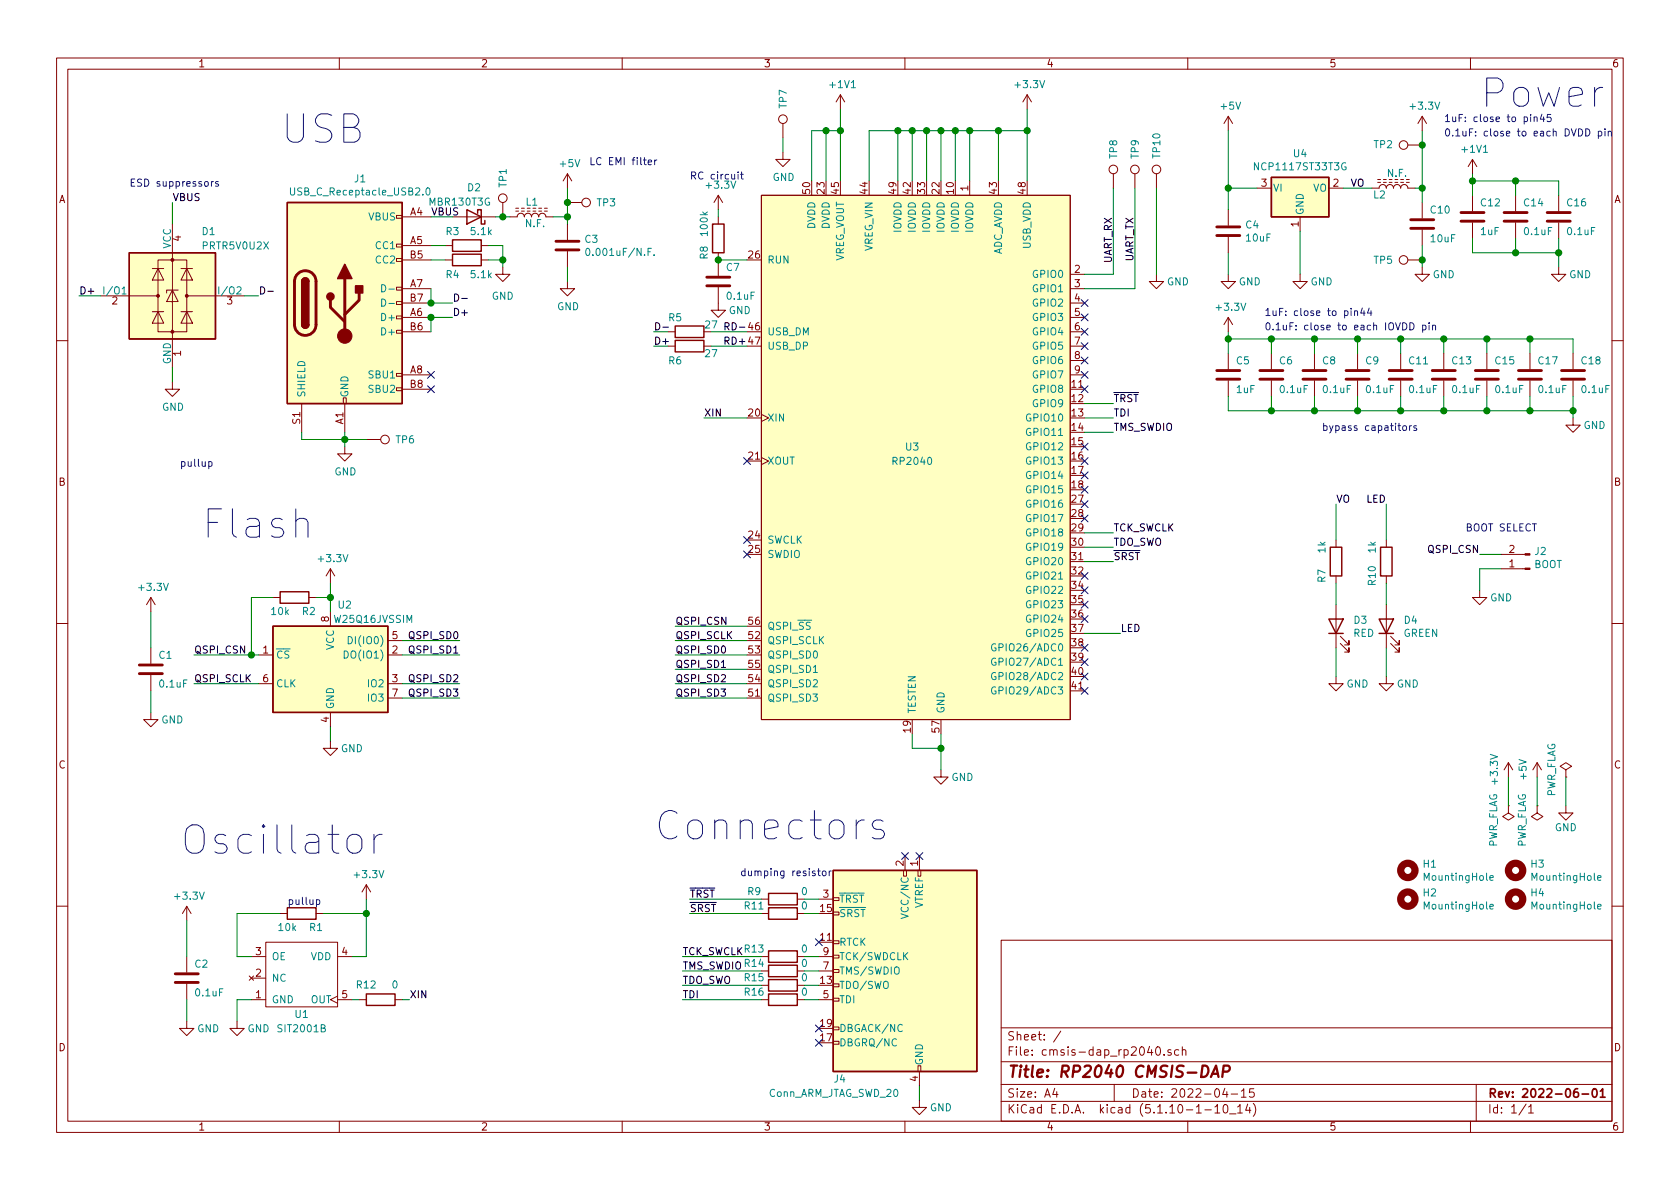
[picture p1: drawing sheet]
<svg xmlns="http://www.w3.org/2000/svg" width="297mm" height="210mm" viewBox="0 0 297 210" stroke-linecap="round" stroke-linejoin="round" font-family="sans-serif">
<g fill="none" stroke="#840000" stroke-width=".18">
<path d="M10 10.3h277v189.9h-277zM12 12.2h273v186.1h-273zM60 10.3v1.9M110 10.3v1.9M148.6 16.8l-.8 1.2M148.6 16.8v2.5M148.6 16.8l.8 1.2M160 10.3v1.9M181.6 16.8l-.8 1.2M181.6 16.8v2.5M181.6 16.8l.8 1.2M210 10.3v1.9"/>
<path d="M260 10.3v1.9M30.5 39.6v25.4M70.1 38.1h1v.5h-1zM71.1 38.3h5.1M80 38.3h7.6M88.9 35.8v2.5M90.2 38.3h1.2a.63 .63 0 0 1 .7-.6 .63 .63 0 0 1 .6 .6 .63 .63 0 0 1 .6-.6 .63 .63 0 0 1 .7 .6 .63 .63 0 0 1 .6-.6 .63 .63 0 0 1 .6 .6 .63 .63 0 0 1 .7-.6 .63 .63 0 0 1 .6 .6h1.3M91.2 37.3h.5M91.2 36.8h.5M92.2 37.3h.5M92.2 36.8h.5M93.2 37.3h.5"/>
<path d="M94.2 37.3h.5M95.2 37.3h.6M95.2 36.8h.6M96.3 37.3h.5M96.3 36.8h.5M100.3 30.7l-.7 1.3M100.3 30.7v2.6M100.3 39.6v2.8M100.3 30.7l.8 1.3M100.3 35.8h2.6M127 34.5v2.6M127 38.3v1.3"/>
<path d="M127 34.5l-.8 1.3M127 34.5l.8 1.3M134.6 34.5h54.6v92.7h-54.6zM138.4 26.9v1.3h1.3l-1.3 1.3-1.2-1.3h1.2M138.4 21.8v2.6M171.4 32v2.5M196.8 30.7v2.6M200.7 30.7v2.6M204.5 30.7v2.6M217.2 20.6l-.8 1.2M217.2 20.6v2.5M217.2 37.1v2.8"/>
<path d="M217.2 20.6l.7 1.2M222.2 33.3h2.6M229.9 38.3v2.6M234.9 33.3h2.6M243.6 32.3h.5M243.6 31.7h.5M243.8 33.3a.63 .63 0 0 1 .7-.7 .63 .63 0 0 1 .6 .7 .63 .63 0 0 1 .6-.7 .63 .63 0 0 1 .7 .7 .63 .63 0 0 1 .6-.7 .63 .63 0 0 1 .6 .7 .63 .63 0 0 1 .7-.7 .63 .63 0 0 1 .6 .7h1.3M244.6 32.3h.5M244.6 31.7h.5M245.6 32.3h.5M246.6 32.3h.5M247.6 32.3h.6"/>
<path d="M248.7 32.3h.5M248.7 31.7h.5M248.9 25.6h2.6M251.5 20.6l-.8 1.2M251.5 20.6v2.5M251.5 35.8v2.8M251.5 20.6l.7 1.2M260.3 28.2l-.7 1.3M260.3 28.2v2.5M260.3 34.5v2.8M260.3 39.4v2.8M260.3 28.2l.8 1.3"/>
<path d="M268 34.5v2.8M268 39.4v2.8M275.6 34.5v2.8M275.6 39.4v2.8M17.8 52.3h10.1M26.9 55.1h2.1M26.9 47.5h2.1M27.9 46h5.1v12.7h-5.1zM27.9 55.1l1.1 2h-2.1zM27.9 47.5l1.1 2h-2.1zM30.5 51.3l1 2h-2zM31.5 51.3h-2v.5"/>
<path d="M32 55.1h2M32 47.5h2M33 55.1l1 2h-2zM33 47.5l1 2h-2zM33 52.3h10.2M70.1 58.4h1v.5h-1zM70.1 55.9h1v.5h-1zM70.1 53.3h1v.5h-1zM70.1 50.8h1v.5h-1zM70.1 45.7h1v.5h-1zM70.1 43.2h1v.5h-1zM71.1 43.4h5.1"/>
<path d="M71.1 56.1h5.1M71.1 51h5.1M71.1 46h5.1M71.1 58.7h5.1M71.1 53.6h5.1M78.7 43.4h1.3M78.7 46h1.3M85.1 43.4h1.3M85.1 46h1.3M88.9 47.2v1.3h1.3l-1.3 1.3-1.3-1.3h1.3M100.3 49.8v1.2h1.3l-1.3 1.3-1.2-1.3h1.2M100.3 44.4v2.8"/>
<path d="M118.1 58.7h1.3M127 50.8v4.1h1.3l-1.3 1.2-1.3-1.2h1.3M127 44.7v4.1M189.2 56.1h2.6M189.2 51h2.6M189.2 58.7h2.6M189.2 53.6h2.6M189.2 48.5h2.6M204.5 48.5v1.3h1.2l-1.2 1.2-1.3-1.2h1.3M217.2 48.5v1.3h1.2l-1.2 1.2-1.3-1.2h1.3M217.2 41.9v2.8M217.2 56.1v2.6"/>
<path d="M217.2 56.1l-.8 1.3M217.2 56.1l.7 1.3M229.9 48.5v1.3h1.2l-1.2 1.2-1.3-1.2h1.3M248.9 46h2.6M251.5 47.2v1.3h1.2l-1.2 1.3-1.3-1.3h1.3M251.5 40.6v2.8M275.6 47.2v1.3h1.3l-1.3 1.3-1.3-1.3h1.3M10 60.2h2M30.5 67.6v1.2h1.2l-1.2 1.3-1.3-1.3h1.3M53.3 71.4v5M60.7 70.4h.5v1h-.5zM61 79v1.3h1.2l-1.2 1.2-1.3-1.2h1.3"/>
<path d="M61 71.4v5M64.8 77.7h2.5M70.1 68.6h1v.5h-1zM70.1 66h1v.5h-1zM71.1 66.3h5.1M71.1 68.8h5.1M118.1 61.2h1.3M124.5 61.2h1.2M134.6 73.3l1.3 .6-1.3 .6M189.2 66.3h2.6M189.2 61.2h2.6M189.2 63.7h2.6"/>
<path d="M217.2 62.5v2.8M217.2 67.3v2.8M224.8 62.5v2.8M224.8 67.3v2.8M232.4 62.5v2.8M232.4 67.3v2.8M240 62.5v2.8M240 67.3v2.8M247.6 62.5v2.8M247.6 67.3v2.8M255.3 62.5v2.8M255.3 67.3v2.8"/>
<path d="M262.9 62.5v2.8M262.9 67.3v2.8M270.5 62.5v2.8M270.5 67.3v2.8M278.1 73.9v1.3h1.3l-1.3 1.2-1.2-1.2h1.2M278.1 62.5v2.8M278.1 67.3v2.8M285 60.2h2M134.6 80.9l1.3 .6-1.3 .7M236.2 95.5v1.3M245.1 95.5v1.3M265.4 98h4.2"/>
<path d="M10 110.3h2M26.7 105.7l-.8 1.2M26.7 105.7v2.5M26.7 114.5v2.8M26.7 119.4v2.8M26.7 105.7l.7 1.2M45.7 115.8h2.6M48.3 105.7h1.2M54.6 105.7h1.3M58.4 100.6l-.7 1.2M58.4 100.6v2.5M58.4 108.2v2.5"/>
<path d="M58.4 100.6l.8 1.2M68.6 115.8h2.5M68.6 113.3h2.5M236.2 119.6v1.3h1.3l-1.3 1.3-1.3-1.3h1.3M236.2 101.8v1.3M236.2 106.9v7.6M237 113.8l1.5 1.5v-.8v.8h-.8M237 112.5l1.5 1.5v-.7v.7h-.8M245.1 119.6v1.3h1.3l-1.3 1.3-1.3-1.3h1.3M245.1 101.8v1.3M245.1 106.9v7.6M245.9 113.8l1.5 1.5v-.8v.8h-.8"/>
<path d="M245.9 112.5l1.5 1.5v-.7v.7h-.8M261.6 104.4v1.3h1.3l-1.3 1.2-1.3-1.2h1.3M265.4 100.6h4.2M285 110.3h2M26.7 126v1.2h1.2l-1.2 1.3-1.3-1.3h1.3M45.7 120.9h2.6M58.4 131.1v1.2h1.3l-1.3 1.3-1.3-1.3h1.3M58.4 126v2.5M68.6 120.9h2.5M68.6 123.4h2.5M166.4 136.1v1.3h1.2l-1.2 1.3-1.3-1.3h1.3M266.7 134.9l-.8 1.2"/>
<path d="M266.7 134.9v2.5M266.7 134.9l.8 1.2M271.8 134.9l-.8 1.2M271.8 134.9v2.5M271.8 134.9l.7 1.2M276.9 136.1l1-.6-1-.6-1.1 .6 1.1 .6v1.3M276.9 137.4h.1M64.8 156.5l-.8 1.2M64.8 156.5v2.5M64.8 156.5l.7 1.2M134.6 159h1.3M141 159h1.2"/>
<path d="M144.8 159h2.5M147.3 158.7h1v.6h-1zM159.8 153.9h.5v1h-.5zM160 151.4v2.5M162.3 153.9h.5v1h-.5zM162.6 151.4v2.5M266.7 142.5v1.3l1 .6-1 .6-1-.6 1-.6M266.7 142.5h.1M271.8 142.5v1.3l1 .6-1 .6-1-.6 1-.6M271.8 142.5h.1M276.9 142.5v1.3h1.2l-1.2 1.2-1.3-1.2h1.3M10 160.2h2"/>
<path d="M33 160.3l-.7 1.2M33 160.3v2.5M33 169.2v2.8M33 174v2.8M33 160.3l.8 1.2M44.1 172.6l.7 .7M44.4 176.8h2.6M44.4 173h2.6M44.4 169.2h2.6M44.8 172.6l-.7 .7M47 166.6h12.7v11.4h-12.7zM49.5 161.5h1.3"/>
<path d="M55.9 161.5h1.2M59.7 176.1l-1.3 .7 1.3 .6M59.7 176.8h2.5M59.7 169.2h2.5M63.5 176.8h1.3M69.8 176.8h1.3M134.6 176.8h1.3M134.6 169.2h1.3M134.6 174.2h1.3M134.6 171.7h1.3M134.6 161.5h1.3M141 176.8h1.2"/>
<path d="M141 169.2h1.2M141 174.2h1.2M141 171.7h1.2M141 161.5h1.2M144.8 176.8h2.5M144.8 169.2h2.5M144.8 171.7h2.5M147.3 168.9h1v.5h-1zM147.3 174h1v.5h-1zM147.3 171.4h1v.6h-1zM147.3 166.4h1v.5h-1zM147.3 161.3h1v.5h-1z"/>
<path d="M147.3 176.5h1v.5h-1zM177 166.3h108v32h-108zM285 160.2h2M33 180.6v1.3h1.3l-1.3 1.2-1.3-1.2h1.3M41.9 180.6v1.3h1.3l-1.3 1.2-1.3-1.2h1.3M60 198.3v1.9M110 198.3v1.9M147.3 184.1h1v.6h-1zM147.3 181.6h1v.5h-1zM160 198.3v1.9M162.3 188.5h.5v1h-.5zM162.6 194.6v1.2h1.2l-1.2 1.3-1.3-1.3h1.3"/>
<path d="M162.6 189.5v2.5M177 194.8h108M177 191.8h108M177 187.8h108M177 181.8h108M186.5 192.5l-.4 1h1M186.8 193v1M187.6 182.3l-1.3 2M197 191.8v3M204.5 185.2l.3-.1a.94 .94 0 0 1 0 1.5 .8 .8 0 0 1-.6-.6 .8 .8 0 0 1 .3-.8zM205.8 186.5v.1M207 185.7l-.3-.1-.2 .2 .1 .2 .4 .2v.3h-.5"/>
<path d="M208.4 185.7l-.4-.1-.3 .3v.6l.3 .1 .4-.1M209 185.7l.2-.1 .4 .1 .1 .9M209 185.1v1.5M210 198.3v1.9M213 196.3h1.2M214.8 195.8l.4-.5v1.5M214.8 196.8h.9M216.4 195.5l.3-.2a.94 .94 0 0 1 0 1.5l-.4-.3v-.6zM216.6 192.5l-.4 1h.9M216.9 193v1M217.4 197h1.1M217.7 193.5h1.1"/>
<path d="M218.8 195.8l.5-.5v1.5M218.8 196.8h.9M219.5 193l.4-.5v1.5M219.5 194h.8M220.6 195.2l-.4 1.1h1M221 195.8v1M221.6 195.1a1.71 1.71 0 0 1 0 2.3M221.7 192.5h-.7l-.1 .7 .2-.1 .5 .1 .2 .2-.1 .5-.2 .1-.6-.1M260 198.3v1.9M261 191.8v6.5M269.8 195.2l-1.2 2M270.3 195.8l.4-.5v1.5"/>
<path d="M270.3 196.8h.8"/>
<circle cx="88.9" cy="35" r=".76"/>
<circle cx="103.6" cy="35.8" r=".76"/>
<circle cx="138.4" cy="21.1" r=".76"/>
<circle cx="196.8" cy="30" r=".76"/>
<circle cx="200.7" cy="30" r=".76"/>
<circle cx="204.5" cy="30" r=".76"/>
<circle cx="248.2" cy="25.6" r=".76"/>
<circle cx="248.2" cy="46" r=".76"/>
<circle cx="68.1" cy="77.7" r=".76"/>
</g>
<path d="M279.7 193.5h1.2M281.7 192.6l.2-.1a.81 .81 0 0 1 .6 .6 .81 .81 0 0 1-.3 .8l-.2 .1a.8 .8 0 0 1-.6-.6 .8 .8 0 0 1 .3-.8zM283 193l.4-.5v1.5M283 194h.8" fill="none" stroke="#840000" stroke-width=".3"/>
<path d="M212.6 188.4a.97 .97 0 0 1 1.1 .6 .97 .97 0 0 1-.3 1.2l-.5 .2h-.5zM214.1 190.4l.9-2 .4 2M214.4 189.9h.9M216.2 189.5h.8a.56 .56 0 0 0 .4-.5 .56 .56 0 0 0-.3-.6h-.7l-.3 2" fill="none" stroke="#840000" stroke-width=".41"/>
<g fill="#ffffc2" stroke="#ffffc2" stroke-width=".18">
<path d="M50.8 35.8h20.3v35.6h-20.3z"/>
<path d="M22.9 44.7h15.2v15.2h-15.2z"/>
<path d="M48.3 110.7h20.3v15.3h-20.3z"/>
<path d="M224.8 31.4h10.1v6.9h-10.1z"/>
<path d="M147.3 153.9h25.4v35.6h-25.4z"/>
<path d="M134.6 34.5h54.6v92.7h-54.6z"/>
</g>
<g fill="none" stroke="#840000" stroke-width=".25">
<path d="M50.8 35.8h20.3v35.6h-20.3zM82.5 37.1l2.6 1.2-2.6 1.3zM84.5 37.7v-.6h.6v2.5h.6v-.6M126 39.6h2v5.1h-2zM224.8 31.4h10.1v6.9h-10.1zM22.9 44.7h15.2v15.2h-15.2zM53.3 57.4a.63 .63 0 0 0 .7 .6 .63 .63 0 0 0 .6-.6M53.3 49.8a.63 .63 0 0 1 .7-.7 .63 .63 0 0 1 .6 .7M80 42.4h5.1v2h-5.1zM80 45h5.1v2h-5.1zM119.4 57.7h5.1v2h-5.1zM119.4 60.2h5.1v2h-5.1z"/>
<path d="M235.2 96.8h2v5h-2zM244.1 96.8h2v5h-2zM48.3 110.7h20.3v15.3h-20.3zM49.5 104.6h5.1v2.1h-5.1zM234.9 109.5h2.6l-1.3 2.5zM234.9 112h2.6M243.8 109.5h2.6l-1.3 2.5zM243.8 112h2.6M135.9 158h5.1v2h-5.1zM147.3 153.9h25.4v35.6h-25.4zM50.8 160.5h5.1v2.1h-5.1zM64.8 175.8h5v2h-5z"/>
<path d="M135.9 175.8h5.1v2h-5.1zM135.9 173.2h5.1v2.1h-5.1zM135.9 170.7h5.1v2h-5.1zM135.9 168.1h5.1v2.1h-5.1zM135.9 160.5h5.1v2.1h-5.1z"/>
</g>
<g fill="none" stroke="#840000" stroke-width=".51">
<path d="M249.4 38.9h4.1M258.3 39.1h4.1M258.3 37.6h4.1M265.9 39.1h4.1M265.9 37.6h4.1M273.6 39.1h4M273.6 37.6h4M52.5 48.6a1.9 1.9 0 0 1 2.1-.6 1.9 1.9 0 0 1 1.3 1.8v7.6a1.9 1.9 0 0 1-1.9 1.9 1.9 1.9 0 0 1-1.9-1.9v-7.8l.1-.5zM58.4 53.1v1.3l2.6 2.5M61 49.3v10.1M63.5 51.8v1.3l-2.5 2.5M98.3 44.2h4.1"/>
<path d="M98.3 42.7h4.1M125 50.5h4M125 49h4M215.1 41.7h4.1M215.1 40.1h4.1M249.4 40.4h4.1M215.1 67.1h4.1M215.1 65.5h4.1M222.8 67.1h4M222.8 65.5h4M230.4 67.1h4M230.4 65.5h4"/>
<path d="M238 67.1h4.1M238 65.5h4.1M245.6 67.1h4.1M245.6 65.5h4.1M253.2 67.1h4.1M253.2 65.5h4.1M260.9 67.1h4M260.9 65.5h4M268.5 67.1h4M268.5 65.5h4M276.1 67.1h4.1M276.1 65.5h4.1"/>
<path d="M24.6 119.1h4.1M24.6 117.6h4.1M31 173.7h4.1M31 172.2h4.1"/>
</g>
<g fill="#840000" stroke="#840000" stroke-width=".25">
<path d="M53.3 57.4h1.3a.63 .63 0 0 1-.6 .6 .63 .63 0 0 1-.7-.6z"/>
<path d="M53.5 49.3a.63 .63 0 0 1 .7-.1 .63 .63 0 0 1 .4 .6h-1.3z"/>
<path d="M53.3 49.8h1.3v7.6h-1.3z"/>
<path d="M62.9 50.5h1.2v1.3h-1.2z"/>
<path d="M61 46.7l1.2 2.6h-2.5z"/>
<circle cx="58.4" cy="52.4" r=".63"/>
</g>
<g fill="#840000" stroke="#840000" stroke-width=".18">
<path d="M269.6 97.9h.9v.3h-.9z"/>
<path d="M269.6 100.5h.9v.2h-.9z"/>
<circle cx="61" cy="59.4" r="1.27"/>
<circle cx="27.9" cy="52.3" r=".25"/>
<circle cx="30.5" cy="58.7" r=".25"/>
<circle cx="30.5" cy="46" r=".25"/>
<circle cx="33" cy="52.3" r=".25"/>
</g>
<g fill="none" stroke="#008484" stroke-width=".18">
<path d="M51.4 33.2v1.1l.2 .2 .4-.1 .1-.1v-1.1M75.4 33.3l.2-.1a.69 .69 0 0 1 .4 .7 .69 .69 0 0 1-.4 .6l-.2-.2-.1-.3zM21.6 52h.7M67.5 50.3a.64 .64 0 0 1 .7 .7 .64 .64 0 0 1-.7 .6zM67.5 52.9a.64 .64 0 0 1 .7 .6 .64 .64 0 0 1-.7 .6zM68.8 51.1h.9M68.8 53.7h.9M103.7 44l.2-.1a.67 .67 0 0 1 .4 .6 .67 .67 0 0 1-.4 .7l-.3-.5zM115.6 45.1v.1M60.9 115.1a.64 .64 0 0 1 .7 .6 .64 .64 0 0 1-.7 .7zM61.6 112.6a.64 .64 0 0 1 .7 .6 .64 .64 0 0 1-.7 .6zM176 113.9a.59 .59 0 0 0-.7 .6 .59 .59 0 0 0 .7 .6l.1-.5h-.3"/>
<path d="M176 116.5a.59 .59 0 0 0-.7 .5 .59 .59 0 0 0 .7 .6l.1-.5h-.3M176 119a.59 .59 0 0 0-.7 .6 .59 .59 0 0 0 .7 .5l.1-.4h-.3M176 121.5a.59 .59 0 0 0-.7 .6 .59 .59 0 0 0 .7 .6l.1-.5h-.3M263.4 155.2l.6-.1v-.2l-.4-.1-.2 .2 .1 .6h.5M282.5 155.2l.6-.1-.1-.2-.3-.1-.2 .2v.6h.5M159.3 161.6l1.3 .4-1.3 .4M263.4 160.3l.6-.1v-.2l-.4-.1-.2 .2 .1 .6h.5M282.5 160.3l.6-.1-.1-.2-.3-.1-.2 .2v.6h.5M158.5 183.8a.6 .6 0 0 0-.8 .4 .6 .6 0 0 0 .6 .8l.2-.2M159.5 181.3a.51 .51 0 0 0-.6 0 .51 .51 0 0 0-.2 .6 .46 .46 0 0 0 .3 .5 .46 .46 0 0 0 .5-.1"/>
</g>
<g fill="none" stroke="#840000" stroke-width="1.3">
<circle cx="248.9" cy="153.9" r="1.27"/>
<circle cx="248.9" cy="159" r="1.27"/>
<circle cx="268" cy="159" r="1.27"/>
<circle cx="268" cy="153.9" r="1.27"/>
</g>
<g fill="none" stroke="#008400" stroke-width=".18">
<path d="M148.6 19.3v12.7M181.6 19.3v12.7M30.5 35.8v3.8M76.2 38.3h3.8M87.6 38.3h2.6M97.8 38.3h2.5M100.3 33.3v6.3M127 37.1v1.2M138.4 24.4v2.5M146 23.1v8.9M148.6 23.1h-5.1v8.9M158.7 23.1v8.9"/>
<path d="M161.3 23.1v8.9M163.8 23.1v8.9M166.4 23.1v8.9M168.9 23.1v8.9M171.4 23.1v8.9M176.5 23.1v8.9M181.6 23.1h-27.9v8.9M196.8 33.3v15.2h-5M200.7 33.3v17.7h-8.9M204.5 33.3v15.2M217.2 33.3h5M217.2 23.1v14"/>
<path d="M237.5 33.3h5.1M250.2 33.3h1.3M251.5 23.1v12.7M260.3 30.7v3.8M260.3 32h15.3v2.5M268 32v2.5M14 52.3h3.8M43.2 52.3h2.5M76.2 43.4h2.5M76.2 46h2.5M76.2 51v2.6h3.8M80 56.1h-3.8v2.6"/>
<path d="M86.4 43.4h2.5v3.8M86.4 46h2.5M100.3 47.2v2.6M115.6 58.7h2.5M125.7 58.7h6.4M127 46h5.1M217.2 44.7v3.8M217.2 58.7v3.8M217.2 59.9h60.9v2.6M224.8 59.9v2.6M229.9 40.9v7.6M232.4 59.9v2.6"/>
<path d="M240 59.9v2.6M247.6 59.9v2.6M251.5 43.4v3.8M255.3 59.9v2.6M260.3 42.2v2.5h15.3M262.9 59.9v2.6M268 42.2v2.5M270.5 59.9v2.6M275.6 42.2v5M30.5 65v2.6M53.3 76.4v1.3h11.5M61 76.4v2.6"/>
<path d="M124.5 73.9h7.6M125.7 61.2h6.4M191.8 73.9h5M191.8 76.4h5M191.8 71.4h5M217.2 70.1v2.5h60.9M224.8 70.1v2.5M232.4 70.1v2.5M240 70.1v2.5M247.6 70.1v2.5M255.3 70.1v2.5M262.9 70.1v2.5"/>
<path d="M270.5 70.1v2.5M278.1 70.1v3.8M191.8 99.3h5M191.8 94.2h5M191.8 96.8h5M236.2 89.1v6.4M245.1 89.1v6.4M261.6 98h3.8M26.7 108.2v6.3M34.3 115.8h11.4M48.3 105.7h-3.9v10.1M55.9 105.7h2.5"/>
<path d="M58.4 103.1v5.1M71.1 115.8h10.2M71.1 113.3h10.2M119.4 115.8h12.7M119.4 113.3h12.7M119.4 110.7h12.7M119.4 118.4h12.7M191.8 112h6.3M236.2 103.1v3.8M236.2 114.5v5.1M245.1 103.1v3.8M245.1 114.5v5.1"/>
<path d="M265.4 100.6h-3.8v3.8M26.7 122.2v3.8M34.3 120.9h11.4M58.4 128.5v2.6M71.1 123.4h10.2M71.1 120.9h10.2M119.4 123.4h12.7M119.4 120.9h12.7M161.3 129.8v2.5h5.1M166.4 129.8v6.3M266.7 137.4v5.1M271.8 137.4v5.1"/>
<path d="M276.9 137.4v5.1M64.8 159v10.2h-2.6M121.9 159h12.7M142.2 159h2.6M33 162.8v6.4M33 176.8v3.8M44.4 176.8h-2.5v3.8M49.5 161.5h-7.6v7.7h2.5M57.1 161.5h7.7M62.2 176.8h1.3M71.1 176.8h1.3M120.6 176.8h14"/>
<path d="M120.6 169.2h14M120.6 174.2h14M120.6 171.7h14M121.9 161.5h12.7M142.2 176.8h2.6M142.2 169.2h2.6M142.2 161.5h2.6M142.2 174.2h2.6M142.2 171.7h2.6M162.6 192v2.6"/>
</g>
<path d="M46.1 50.7a.64 .64 0 0 1 .7 .7 .64 .64 0 0 1-.7 .6zM47.3 51.5h1M80.4 52a.64 .64 0 0 1 .7 .6 .64 .64 0 0 1-.7 .7zM81.6 52.8h1M115.9 57.1a.64 .64 0 0 1 .8 .6 .64 .64 0 0 1-.8 .6zM117.2 57.9h1M128.2 57.7l.7-.1v-.4l-.2-.1h-.5v1.2" fill="none" stroke="#000" stroke-width=".18"/>
<g fill="none" stroke="#0000c2" stroke-width=".18">
<path d="M37.4 32.1v.8M37.7 32.1l-.2 .1-.1 .1M38.6 32.2l-.3-.1-.2 .2 .1 .2 .4 .1v.3h-.5M114.6 28.7l.6-.1-.1-.3h-.3l-.2 .2 .1 .6h.4M115.7 28.3v.8M116.1 28.3l-.4 .2M130.5 30.4v.1M130.5 30.8v.9M130.9 30.8h.5M131.1 30.4v1.1l.3 .2M280.4 22.8a.64 .64 0 0 1 .7 .6 .64 .64 0 0 1-.7 .6zM282.6 23.3l.4-.1 .2 .2-.1 .6h-.5"/>
<path d="M282.6 23.2v1.3M283.8 22.8v.1M283.8 23.2v.8M284.4 23.3l.2-.1 .2 .1 .1 .7M284.4 23.2v.8M239.5 55.1l.2-.1h.3v.8M239.5 55v.8M240.9 54.5l-.3 .9h.8M241.2 55v.8M242.1 54.5l-.3 .9h.8M242.4 55v.8M249.3 57.1a.64 .64 0 0 1 .7 .6 .64 .64 0 0 1-.7 .6z"/>
<path d="M251.5 57.6l.4-.1 .2 .2-.1 .6h-.5M251.5 57.5v1.3M252.7 57.1v.1M252.7 57.5v.8M253.3 57.6l.2-.1 .3 .1v.7M253.3 57.5v.8M248.1 75.3h.3l.3 .2-.1 .6h-.3l-.3-.2zM249.2 75.3v.8M249.6 75.3l-.4 .2M250.4 75.3h-.3l-.1 .2v.1l.4 .2v.3h-.4M36.9 81.7l.4-.1 .2 .3-.1 .5h-.5M56 159.2l.3-.1 .2 .2-.1 .6h-.4"/>
<path d="M61.6 148a1.36 1.36 0 0 1 2.4 .5v1.4a1.36 1.36 0 0 1-1.3 1 1.36 1.36 0 0 1-1.3-1v-1.4zM66.1 147.5v3.4M67.6 147.5a1.28 1.28 0 0 0-1.5 1M144.6 154h.4M144.7 153.6v1.1l.3 .2M145.4 154.1l.2-.1 .4 .1v.5l-.1 .2-.3 .1-.2-.2zM146.6 154v.9M147 154l-.3 .1-.1 .1M156.1 145.2l-.4-.2h-.8l-.4 .2-.3 .5 .3 .7 .4 .3h.8l.4 .2 .3 .5-.3 .7-.4 .2h-1l-.5-.2"/>
</g>
<g fill="#008400" stroke="#008400" stroke-width=".25">
<circle cx="171.5" cy="23.1" r=".51"/>
<circle cx="217.2" cy="59.9" r=".51"/>
<circle cx="100.3" cy="38.3" r=".51"/>
<circle cx="176.5" cy="23.1" r=".51"/>
<circle cx="88.9" cy="46" r=".51"/>
<circle cx="181.6" cy="23.1" r=".51"/>
<circle cx="166.4" cy="132.3" r=".51"/>
<circle cx="251.5" cy="33.3" r=".51"/>
<circle cx="100.3" cy="35.8" r=".51"/>
<circle cx="262.9" cy="59.9" r=".51"/>
<circle cx="255.3" cy="59.9" r=".51"/>
<circle cx="168.9" cy="23.1" r=".51"/>
<circle cx="64.8" cy="161.5" r=".51"/>
<circle cx="58.4" cy="105.7" r=".51"/>
<circle cx="163.8" cy="23.1" r=".51"/>
<circle cx="61" cy="77.7" r=".51"/>
<circle cx="161.3" cy="23.1" r=".51"/>
<circle cx="44.5" cy="115.8" r=".51"/>
<circle cx="158.8" cy="23.1" r=".51"/>
<circle cx="148.6" cy="23.1" r=".51"/>
<circle cx="146.1" cy="23.1" r=".51"/>
<circle cx="166.4" cy="23.1" r=".51"/>
<circle cx="270.5" cy="72.6" r=".51"/>
<circle cx="278.1" cy="72.6" r=".51"/>
<circle cx="275.6" cy="44.7" r=".51"/>
<circle cx="247.7" cy="59.9" r=".51"/>
<circle cx="76.2" cy="56.1" r=".51"/>
<circle cx="268" cy="44.7" r=".51"/>
<circle cx="268" cy="32" r=".51"/>
<circle cx="240" cy="59.9" r=".51"/>
<circle cx="232.4" cy="59.9" r=".51"/>
<circle cx="260.3" cy="32" r=".51"/>
<circle cx="217.2" cy="33.3" r=".51"/>
<circle cx="270.5" cy="59.9" r=".51"/>
<circle cx="224.8" cy="72.6" r=".51"/>
<circle cx="232.4" cy="72.6" r=".51"/>
<circle cx="240" cy="72.6" r=".51"/>
<circle cx="88.9" cy="38.3" r=".51"/>
<circle cx="127" cy="46" r=".51"/>
<circle cx="76.2" cy="53.6" r=".51"/>
<circle cx="251.5" cy="25.6" r=".51"/>
<circle cx="247.7" cy="72.6" r=".51"/>
<circle cx="255.3" cy="72.6" r=".51"/>
<circle cx="251.5" cy="46" r=".51"/>
<circle cx="262.9" cy="72.6" r=".51"/>
<circle cx="224.8" cy="59.9" r=".51"/>
</g>
<g fill="none" stroke="#000084" stroke-width=".18">
<path d="M191.2 58.1l1.2 1.2M191.2 55.5l1.2 1.2M191.2 53l1.2 1.2M192.4 58.1l-1.2 1.2M192.4 55.5l-1.2 1.2M192.4 53l-1.2 1.2M75.6 65.7l1.2 1.2M75.6 68.2l1.2 1.2M76.8 65.7l-1.2 1.2M76.8 68.2l-1.2 1.2M191.2 68.2l1.2 1.2M191.2 78.4l1.2 1.2"/>
<path d="M191.2 65.7l1.2 1.2M191.2 63.1l1.2 1.3M191.2 60.6l1.2 1.2M192.4 68.2l-1.2 1.2M192.4 78.4l-1.2 1.2M192.4 65.7l-1.2 1.2M192.4 63.1l-1.2 1.3M192.4 60.6l-1.2 1.2M131.5 97.4l1.2 1.2M131.5 94.9l1.2 1.2M131.5 80.9l1.2 1.2M132.7 97.4l-1.2 1.2"/>
<path d="M132.7 94.9l-1.2 1.2M132.7 80.9l-1.2 1.2M191.2 91.1l1.2 1.2M191.2 88.5l1.2 1.3M191.2 86l1.2 1.2M191.2 83.5l1.2 1.2M191.2 80.9l1.2 1.2M192.4 91.1l-1.2 1.2M192.4 88.5l-1.2 1.3M192.4 86l-1.2 1.2M192.4 83.5l-1.2 1.2M192.4 80.9l-1.2 1.2"/>
<path d="M191.2 113.9l1.2 1.3M191.2 103.8l1.2 1.2M191.2 116.5l1.2 1.2M191.2 119l1.2 1.2M191.2 106.3l1.2 1.2M191.2 108.9l1.2 1.2M191.2 101.2l1.2 1.3M192.4 113.9l-1.2 1.3M192.4 103.8l-1.2 1.2M192.4 116.5l-1.2 1.2M192.4 119l-1.2 1.2M192.4 106.3l-1.2 1.2"/>
<path d="M192.4 108.9l-1.2 1.2M192.4 101.2l-1.2 1.3M191.2 121.6l1.2 1.2M192.4 121.6l-1.2 1.2M159.4 150.8l1.2 1.2M160.6 150.8l-1.2 1.2M162 150.8l1.2 1.2M163.2 150.8l-1.2 1.2M144.2 166l1.2 1.2M145.4 166l-1.2 1.2M144.2 183.8l1.2 1.2M144.2 181.2l1.2 1.3"/>
<path d="M145.4 183.8l-1.2 1.2M145.4 181.2l-1.2 1.3"/>
</g>
<g font-size="7" fill="#0000c2">
<text x="261.6" y="19">Power</text>
<text x="49.5" y="25.4">USB</text>
<text x="35.6" y="95.2">Flash</text>
<text x="115.6" y="148.6">Connectors</text>
<text x="31.7" y="151.1">Oscillator</text>
</g>
<text font-size="2.8" fill="#840000" x="178" y="190.5">Title: RP2040 CMSIS-DAP</text>
<g font-size="2.1" fill="#840000">
<text x="178" y="184">Sheet: /</text>
<text x="178" y="186.7">File: cmsis-dap_rp2040.sch</text>
<text x="178" y="196.9">KiCad E.D.A. kicad (5.1.10-1-10_14)</text>
<text x="178" y="194.1">Size: A4</text>
<text x="200" y="194.1">Date: 2022-04-15</text>
<text x="263" y="194.1">Rev: 2022-06-01</text>
<text x="263" y="196.9">Id: 1/1</text>
</g>
<g font-size="1.8" fill="#840000">
<text x="35" y="11.9">1</text>
<text x="85" y="11.9">2</text>
<text x="135" y="11.9">3</text>
<text x="185" y="11.9">4</text>
<text x="235" y="11.9">5</text>
<text x="285" y="11.9">6</text>
<text x="10.4" y="35.9">A</text>
<text x="143.3" y="34.2" transform="rotate(-90 143.3 34.2)">50</text>
<text x="145.8" y="34.2" transform="rotate(-90 145.8 34.2)">23</text>
<text x="148.3" y="34.2" transform="rotate(-90 148.3 34.2)">45</text>
<text x="153.4" y="34.2" transform="rotate(-90 153.4 34.2)">44</text>
<text x="158.5" y="34.2" transform="rotate(-90 158.5 34.2)">49</text>
<text x="161" y="34.2" transform="rotate(-90 161 34.2)">42</text>
<text x="163.6" y="34.2" transform="rotate(-90 163.6 34.2)">33</text>
<text x="166.1" y="34.2" transform="rotate(-90 166.1 34.2)">22</text>
<text x="168.7" y="34.2" transform="rotate(-90 168.7 34.2)">10</text>
<text x="171.2" y="33.8" transform="rotate(-90 171.2 33.8)">1</text>
<text x="176.3" y="34.2" transform="rotate(-90 176.3 34.2)">43</text>
<text x="181.4" y="34.2" transform="rotate(-90 181.4 34.2)">48</text>
<text x="223" y="33">3</text>
<text x="235.7" y="33">2</text>
<text x="285.4" y="35.9">A</text>
<text x="72.5" y="38.1">A4</text>
<text x="229.6" y="40.1" transform="rotate(-90 229.6 40.1)">1</text>
<text x="32" y="42.6" transform="rotate(-90 32 42.6)">4</text>
<text x="72.5" y="43.2">A5</text>
<text x="72.5" y="45.7">B5</text>
<text x="132.4" y="45.7">26</text>
<text x="19.8" y="53.8">2</text>
<text x="40.2" y="53.8">3</text>
<text x="72.5" y="50.8">A7</text>
<text x="72.5" y="53.3">B7</text>
<text x="190" y="48.3">2</text>
<text x="190" y="50.8">3</text>
<text x="190" y="53.3">4</text>
<text x="72.5" y="55.9">A6</text>
<text x="72.5" y="58.4">B6</text>
<text x="190" y="55.9">5</text>
<text x="190" y="58.4">6</text>
<text x="32" y="63" transform="rotate(-90 32 63)">1</text>
<text x="190" y="61">7</text>
<text x="190" y="63.5">8</text>
<text x="72.5" y="66">A8</text>
<text x="72.5" y="68.6">B8</text>
<text x="189.5" y="68.6">11</text>
<text x="189.5" y="71.1">12</text>
<text x="190" y="66">9</text>
<text x="53.1" y="75" transform="rotate(-90 53.1 75)">S1</text>
<text x="60.7" y="75" transform="rotate(-90 60.7 75)">A1</text>
<text x="132.4" y="73.7">20</text>
<text x="189.5" y="73.7">13</text>
<text x="189.5" y="76.2">14</text>
<text x="132.4" y="81.3">21</text>
<text x="189.5" y="78.7">15</text>
<text x="189.5" y="81.3">16</text>
<text x="189.5" y="83.8">17</text>
<text x="10.4" y="85.9">B</text>
<text x="189.5" y="86.4">18</text>
<text x="189.5" y="88.9">27</text>
<text x="285.4" y="85.9">B</text>
<text x="132.4" y="95.2">24</text>
<text x="189.5" y="91.4">28</text>
<text x="189.5" y="94">29</text>
<text x="132.4" y="97.8">25</text>
<text x="189.5" y="96.5">30</text>
<text x="189.5" y="99.1">31</text>
<text x="189.5" y="101.6">32</text>
<text x="266.9" y="100.3">1</text>
<text x="266.9" y="97.8">2</text>
<text x="189.5" y="104.1">34</text>
<text x="189.5" y="106.7">35</text>
<text x="58.2" y="110" transform="rotate(-90 58.2 110)">8</text>
<text x="69.4" y="113">5</text>
<text x="132.4" y="113">52</text>
<text x="132.4" y="110.5">56</text>
<text x="189.5" y="109.2">36</text>
<text x="189.5" y="111.8">37</text>
<text x="46.5" y="115.6">1</text>
<text x="69.4" y="115.6">2</text>
<text x="132.4" y="115.6">53</text>
<text x="132.4" y="118.1">55</text>
<text x="189.5" y="114.3">38</text>
<text x="189.5" y="116.8">39</text>
<text x="189.5" y="119.4">40</text>
<text x="46.5" y="120.6">6</text>
<text x="69.4" y="120.6">3</text>
<text x="69.4" y="123.2">7</text>
<text x="132.4" y="123.2">51</text>
<text x="132.4" y="120.6">54</text>
<text x="189.5" y="121.9">41</text>
<text x="58.2" y="127.7" transform="rotate(-90 58.2 127.7)">4</text>
<text x="161" y="129.5" transform="rotate(-90 161 129.5)">19</text>
<text x="166.1" y="129.5" transform="rotate(-90 166.1 129.5)">57</text>
<text x="10.4" y="135.9">C</text>
<text x="285.4" y="135.9">C</text>
<text x="159.8" y="153.1" transform="rotate(-90 159.8 153.1)">2</text>
<text x="162.3" y="153.1" transform="rotate(-90 162.3 153.1)">1</text>
<text x="145.1" y="161.3">15</text>
<text x="145.6" y="158.7">3</text>
<text x="145.1" y="166.4">11</text>
<text x="45.2" y="172.7">2</text>
<text x="45.2" y="168.9">3</text>
<text x="60.5" y="168.9">4</text>
<text x="145.1" y="174">13</text>
<text x="145.6" y="171.4">7</text>
<text x="145.6" y="168.9">9</text>
<text x="45.2" y="176.5">1</text>
<text x="60.5" y="176.5">5</text>
<text x="145.6" y="176.5">5</text>
<text x="10.4" y="185.9">D</text>
<text x="145.1" y="184.1">17</text>
<text x="145.1" y="181.6">19</text>
<text x="285.4" y="185.9">D</text>
<text x="162.3" y="191.2" transform="rotate(-90 162.3 191.2)">4</text>
<text x="35" y="199.9">1</text>
<text x="85" y="199.9">2</text>
<text x="135" y="199.9">3</text>
<text x="185" y="199.9">4</text>
<text x="235" y="199.9">5</text>
<text x="285" y="199.9">6</text>
</g>
<g font-size="1.8" fill="#008484">
<text x="146.9" y="15.6">+1V1</text>
<text x="179.7" y="15.6">+3.3V</text>
<text x="139.1" y="19.1" transform="rotate(-90 139.1 19.1)">TP7</text>
<text x="216" y="19.4">+5V</text>
<text x="249.5" y="19.4">+3.3V</text>
<text x="99.1" y="29.6">+5V</text>
<text x="197.5" y="28" transform="rotate(-90 197.5 28)">TP8</text>
<text x="201.3" y="28" transform="rotate(-90 201.3 28)">TP9</text>
<text x="205.2" y="27.9" transform="rotate(-90 205.2 27.9)">TP10</text>
<text x="228.8" y="27.8">U4</text>
<text x="243" y="26.2">TP2</text>
<text x="258.6" y="27">+1V1</text>
<text x="51.9" y="34.6">USB_C_Receptacle_USB2.0</text>
<text x="62.7" y="32.3">J1</text>
<text x="82.7" y="33.8">D2</text>
<text x="89.6" y="33.1" transform="rotate(-90 89.6 33.1)">TP1</text>
<text x="125" y="33.4">+3.3V</text>
<text x="136.6" y="32">GND</text>
<text x="222.2" y="30.1">NCP1117ST33T3G</text>
<text x="225" y="33.9">VI</text>
<text x="232.1" y="33.9">VO</text>
<text x="242.9" y="35.1">L2</text>
<text x="245.3" y="31.3">N.F.</text>
<text x="35.8" y="41.6">D1</text>
<text x="65.2" y="39">VBUS</text>
<text x="76.1" y="36.4">MBR130T3G</text>
<text x="78.9" y="41.6">R3</text>
<text x="83.4" y="41.6">5.1k</text>
<text x="92.9" y="40.2">N.F.</text>
<text x="93" y="36.4">L1</text>
<text x="105.6" y="36.5">TP3</text>
<text x="125.1" y="41.5" transform="rotate(-90 125.1 41.5)">100k</text>
<text x="144.1" y="40.6" transform="rotate(-90 144.1 40.6)">DVDD</text>
<text x="146.7" y="40.6" transform="rotate(-90 146.7 40.6)">DVDD</text>
<text x="159.4" y="41.2" transform="rotate(-90 159.4 41.2)">IOVDD</text>
<text x="161.9" y="41.2" transform="rotate(-90 161.9 41.2)">IOVDD</text>
<text x="164.5" y="41.2" transform="rotate(-90 164.5 41.2)">IOVDD</text>
<text x="167" y="41.2" transform="rotate(-90 167 41.2)">IOVDD</text>
<text x="169.5" y="41.2" transform="rotate(-90 169.5 41.2)">IOVDD</text>
<text x="172.1" y="41.2" transform="rotate(-90 172.1 41.2)">IOVDD</text>
<text x="220.3" y="40.4">C4</text>
<text x="230.5" y="38.1" transform="rotate(-90 230.5 38.1)">GND</text>
<text x="253" y="37.8">C10</text>
<text x="261.8" y="41.6">1uF</text>
<text x="261.9" y="36.5">C12</text>
<text x="269.5" y="36.5">C14</text>
<text x="269.6" y="41.6">0.1uF</text>
<text x="277.1" y="36.5">C16</text>
<text x="277.2" y="41.6">0.1uF</text>
<text x="30.2" y="44" transform="rotate(-90 30.2 44)">VCC</text>
<text x="36" y="44.1">PRTR5V0U2X</text>
<text x="66.6" y="44.1">CC1</text>
<text x="66.6" y="46.6">CC2</text>
<text x="103.5" y="42.9">C3</text>
<text x="104.4" y="45.3">0.001uF/N.F.</text>
<text x="125.1" y="45.8" transform="rotate(-90 125.1 45.8)">R8</text>
<text x="128.5" y="47.9">C7</text>
<text x="135.6" y="46.6">RUN</text>
<text x="149.2" y="46.5" transform="rotate(-90 149.2 46.5)">VREG_VOUT</text>
<text x="154.3" y="44.5" transform="rotate(-90 154.3 44.5)">VREG_VIN</text>
<text x="177.2" y="45.4" transform="rotate(-90 177.2 45.4)">ADC_AVDD</text>
<text x="182.2" y="44" transform="rotate(-90 182.2 44)">USB_VDD</text>
<text x="220.4" y="42.7">10uF</text>
<text x="243" y="46.7">TP5</text>
<text x="253.1" y="42.8">10uF</text>
<text x="18.6" y="52.1">I/O1</text>
<text x="39" y="52.1">I/O2</text>
<text x="78.9" y="49.2">R4</text>
<text x="83.4" y="49.2">5.1k</text>
<text x="86.9" y="53">GND</text>
<text x="128.7" y="53">0.1uF</text>
<text x="182.8" y="49.1">GPIO0</text>
<text x="182.8" y="51.7">GPIO1</text>
<text x="206.3" y="50.5">GND</text>
<text x="219" y="50.5">GND</text>
<text x="231.7" y="50.5">GND</text>
<text x="253.3" y="49.2">GND</text>
<text x="277.4" y="49.2">GND</text>
<text x="67.8" y="56.8">D+</text>
<text x="67.8" y="59.3">D+</text>
<text x="98.5" y="54.9">GND</text>
<text x="118.3" y="56.8">R5</text>
<text x="124.8" y="58.1">27</text>
<text x="128.9" y="55.5">GND</text>
<text x="135.6" y="59.3">USB_DM</text>
<text x="182.8" y="54.2">GPIO2</text>
<text x="182.8" y="56.8">GPIO3</text>
<text x="182.8" y="59.3">GPIO4</text>
<text x="215.2" y="55">+3.3V</text>
<text x="30.2" y="64.4" transform="rotate(-90 30.2 64.4)">GND</text>
<text x="118.3" y="64.4">R6</text>
<text x="124.8" y="63.2">27</text>
<text x="135.6" y="61.8">USB_DP</text>
<text x="182.8" y="61.8">GPIO5</text>
<text x="182.8" y="64.4">GPIO6</text>
<text x="218.6" y="64.4">C5</text>
<text x="226.3" y="64.4">C6</text>
<text x="233.9" y="64.4">C8</text>
<text x="241.5" y="64.4">C9</text>
<text x="249.2" y="64.4">C11</text>
<text x="256.8" y="64.4">C13</text>
<text x="264.4" y="64.4">C15</text>
<text x="272.1" y="64.4">C17</text>
<text x="279.7" y="64.4">C18</text>
<text x="54" y="70.4" transform="rotate(-90 54 70.4)">SHIELD</text>
<text x="61.6" y="70.4" transform="rotate(-90 61.6 70.4)">GND</text>
<text x="65.4" y="66.9">SBU1</text>
<text x="65.4" y="69.5">SBU2</text>
<text x="182.8" y="69.5">GPIO8</text>
<text x="182.8" y="66.9">GPIO7</text>
<text x="218.7" y="69.5">1uF</text>
<text x="226.4" y="69.5">0.1uF</text>
<text x="234.1" y="69.5">0.1uF</text>
<text x="241.7" y="69.5">0.1uF</text>
<text x="249.3" y="69.5">0.1uF</text>
<text x="256.9" y="69.5">0.1uF</text>
<text x="264.5" y="69.5">0.1uF</text>
<text x="272.2" y="69.5">0.1uF</text>
<text x="279.8" y="69.5">0.1uF</text>
<text x="28.7" y="72.6">GND</text>
<text x="135.6" y="74.5">XIN</text>
<text x="181.8" y="74.5">GPIO10</text>
<text x="181.8" y="77.1">GPIO11</text>
<text x="182.8" y="72">GPIO9</text>
<text x="280" y="75.9">GND</text>
<text x="70" y="78.4">TP6</text>
<text x="135.6" y="82.2">XOUT</text>
<text x="158.1" y="82.2">RP2040</text>
<text x="160.2" y="79.7">U3</text>
<text x="181.8" y="79.6">GPIO12</text>
<text x="181.8" y="82.2">GPIO13</text>
<text x="59.1" y="84.1">GND</text>
<text x="181.8" y="84.7">GPIO14</text>
<text x="181.8" y="87.2">GPIO15</text>
<text x="181.8" y="89.8">GPIO16</text>
<text x="181.8" y="92.3">GPIO17</text>
<text x="181.8" y="94.9">GPIO18</text>
<text x="56.5" y="99.4">+3.3V</text>
<text x="135.6" y="96.1">SWCLK</text>
<text x="135.6" y="98.7">SWDIO</text>
<text x="181.8" y="97.4">GPIO19</text>
<text x="181.8" y="99.9">GPIO20</text>
<text x="234.4" y="97.7" transform="rotate(-90 234.4 97.7)">1k</text>
<text x="243.3" y="97.7" transform="rotate(-90 243.3 97.7)">1k</text>
<text x="271.2" y="100.5">BOOT</text>
<text x="271.4" y="98.1">J2</text>
<text x="24.7" y="104.5">+3.3V</text>
<text x="59.8" y="107.6">U2</text>
<text x="181.8" y="102.5">GPIO21</text>
<text x="181.8" y="105">GPIO22</text>
<text x="181.8" y="107.6">GPIO23</text>
<text x="234.4" y="103" transform="rotate(-90 234.4 103)">R7</text>
<text x="243.3" y="103.4" transform="rotate(-90 243.3 103.4)">R10</text>
<text x="263.5" y="106.3">GND</text>
<text x="48.1" y="108.8">10k</text>
<text x="53.5" y="108.8">R2</text>
<text x="59.3" y="110.2">W25Q16JVSSIM</text>
<text x="62.3" y="113.9">DI(IO0)</text>
<text x="135.6" y="113.9">QSPI_SCLK</text>
<text x="135.6" y="111.4">QSPI_SS</text>
<text x="181.8" y="110.1">GPIO24</text>
<text x="181.8" y="112.6">GPIO25</text>
<text x="239.3" y="112.6">RED</text>
<text x="239.4" y="110.3">D3</text>
<text x="248.1" y="112.6">GREEN</text>
<text x="248.3" y="110.3">D4</text>
<text x="28.1" y="116.5">C1</text>
<text x="48.8" y="116.5">CS</text>
<text x="59.1" y="115" transform="rotate(-90 59.1 115)">VCC</text>
<text x="61.4" y="116.5">DO(IO1)</text>
<text x="135.6" y="116.5">QSPI_SD0</text>
<text x="135.6" y="119">QSPI_SD1</text>
<text x="176.5" y="115.2">GPIO26/ADC0</text>
<text x="176.5" y="117.7">GPIO27/ADC1</text>
<text x="28.3" y="121.6">0.1uF</text>
<text x="48.8" y="121.5">CLK</text>
<text x="59.1" y="125.5" transform="rotate(-90 59.1 125.5)">GND</text>
<text x="65.2" y="121.5">IO2</text>
<text x="65.2" y="124.1">IO3</text>
<text x="135.6" y="124.1">QSPI_SD3</text>
<text x="135.6" y="121.5">QSPI_SD2</text>
<text x="176.5" y="120.3">GPIO28/ADC2</text>
<text x="176.5" y="122.8">GPIO29/ADC3</text>
<text x="238.1" y="121.6">GND</text>
<text x="247" y="121.6">GND</text>
<text x="28.5" y="127.9">GND</text>
<text x="161.9" y="126.2" transform="rotate(-90 161.9 126.2)">TESTEN</text>
<text x="167" y="126.2" transform="rotate(-90 167 126.2)">GND</text>
<text x="60.3" y="133">GND</text>
<text x="269.9" y="137.7" transform="rotate(-90 269.9 137.7)">+5V</text>
<text x="168.2" y="138.1">GND</text>
<text x="264.8" y="138.5" transform="rotate(-90 264.8 138.5)">+3.3V</text>
<text x="275" y="141.1" transform="rotate(-90 275 141.1)">PWR_FLAG</text>
<text x="264.7" y="150" transform="rotate(-90 264.7 150)">PWR_FLAG</text>
<text x="269.8" y="150" transform="rotate(-90 269.8 150)">PWR_FLAG</text>
<text x="274.9" y="147">GND</text>
<text x="62.8" y="155.3">+3.3V</text>
<text x="251.7" y="153.4">H1</text>
<text x="252" y="155.7">MountingHole</text>
<text x="270.7" y="153.4">H3</text>
<text x="271.1" y="155.7">MountingHole</text>
<text x="31.1" y="159.1">+3.3V</text>
<text x="131.7" y="160.8">R11</text>
<text x="132.2" y="158.3">R9</text>
<text x="141.8" y="160.8">0</text>
<text x="141.8" y="158.3">0</text>
<text x="148.3" y="159.6">TRST</text>
<text x="160.7" y="161.7" transform="rotate(-90 160.7 161.7)">VCC/NC</text>
<text x="163.2" y="160.7" transform="rotate(-90 163.2 160.7)">VTREF</text>
<text x="251.7" y="158.5">H2</text>
<text x="252" y="160.8">MountingHole</text>
<text x="270.7" y="158.5">H4</text>
<text x="271.1" y="160.8">MountingHole</text>
<text x="49.3" y="164.6">10k</text>
<text x="54.8" y="164.6">R1</text>
<text x="148.3" y="167.3">RTCK</text>
<text x="148.3" y="162.2">SRST</text>
<text x="34.5" y="171.1">C2</text>
<text x="48" y="173.6">NC</text>
<text x="48" y="169.8">OE</text>
<text x="54.9" y="169.8">VDD</text>
<text x="131.7" y="173.5">R15</text>
<text x="131.7" y="171">R14</text>
<text x="131.7" y="168.4">R13</text>
<text x="141.8" y="173.5">0</text>
<text x="141.8" y="171">0</text>
<text x="141.8" y="168.4">0</text>
<text x="148.3" y="172.3">TMS/SWDIO</text>
<text x="148.3" y="169.8">TCK/SWDCLK</text>
<text x="34.7" y="176.2">0.1uF</text>
<text x="48" y="177.4">GND</text>
<text x="54.9" y="177.4">OUT</text>
<text x="63.1" y="174.8">R12</text>
<text x="69.4" y="174.8">0</text>
<text x="131.7" y="176.1">R16</text>
<text x="141.8" y="176.1">0</text>
<text x="148.3" y="174.9">TDO/SWO</text>
<text x="148.3" y="177.4">TDI</text>
<text x="34.9" y="182.5">GND</text>
<text x="43.8" y="182.5">GND</text>
<text x="49.4" y="182.5">SIT2001B</text>
<text x="52.2" y="180">U1</text>
<text x="148.3" y="185">DBGRQ/NC</text>
<text x="148.3" y="182.5">DBGACK/NC</text>
<text x="147.5" y="191.4">J4</text>
<text x="163.2" y="188.5" transform="rotate(-90 163.2 188.5)">GND</text>
<text x="135.8" y="194">Conn_ARM_JTAG_SWD_20</text>
<text x="164.4" y="196.5">GND</text>
</g>
<g font-size="1.8" fill="#0000c2">
<text x="255.3" y="21.6">1uF: close to pin45</text>
<text x="104.1" y="29.2">LC EMI filter</text>
<text x="255.3" y="24.1">0.1uF: close to each DVDD pin</text>
<text x="22.9" y="33">ESD suppressors</text>
<text x="121.9" y="31.7">RC circuit</text>
<text x="223.5" y="55.9">1uF: close to pin44</text>
<text x="223.5" y="58.4">0.1uF: close to each IOVDD pin</text>
<text x="233.7" y="76.2">bypass capatitors</text>
<text x="31.7" y="82.5">pullup</text>
<text x="259.1" y="94">BOOT SELECT</text>
<text x="130.8" y="154.9">dumping resistor</text>
<text x="50.8" y="160">pullup</text>
</g>
<g font-size="1.8">
<text x="30.5" y="35.6">VBUS</text>
<text x="238.8" y="33">VO</text>
<text x="76.2" y="38.1">VBUS</text>
<text x="196.6" y="46.7" transform="rotate(-90 196.6 46.7)">UART_RX</text>
<text x="200.4" y="46.5" transform="rotate(-90 200.4 46.5)">UART_TX</text>
<text x="14" y="52.1">D+</text>
<text x="80" y="55.9">D+</text>
<text x="128.9" y="58.4">RD- 46</text>
<text x="115.6" y="61">D+</text>
<text x="128.5" y="61">RD+47</text>
<text x="196.8" y="71.1">TRST</text>
<text x="124.5" y="73.7">XIN</text>
<text x="196.8" y="76.2">TMS_SWDIO</text>
<text x="196.8" y="73.7">TDI</text>
<text x="236.2" y="88.9">VO</text>
<text x="241.6" y="88.9">LED</text>
<text x="196.8" y="94">TCK_SWCLK</text>
<text x="196.8" y="96.5">TDO_SWO</text>
<text x="196.8" y="99.1">SRST</text>
<text x="252.7" y="97.8">QSPI_CSN</text>
<text x="72.6" y="113">QSPI_SD0</text>
<text x="119.4" y="113">QSPI_SCLK</text>
<text x="119.4" y="110.5">QSPI_CSN</text>
<text x="198.1" y="111.8">LED</text>
<text x="34.3" y="115.6">QSPI_CSN</text>
<text x="72.6" y="115.6">QSPI_SD1</text>
<text x="119.4" y="115.6">QSPI_SD0</text>
<text x="119.4" y="118.1">QSPI_SD1</text>
<text x="34.3" y="120.6">QSPI_SCLK</text>
<text x="72.6" y="123.2">QSPI_SD3</text>
<text x="72.6" y="120.6">QSPI_SD2</text>
<text x="119.4" y="120.6">QSPI_SD2</text>
<text x="119.4" y="123.2">QSPI_SD3</text>
<text x="121.9" y="158.7">TRST</text>
<text x="121.9" y="161.3">SRST</text>
<text x="120.6" y="168.9">TCK_SWCLK</text>
<text x="120.6" y="171.4">TMS_SWDIO</text>
<text x="120.6" y="174">TDO_SWO</text>
<text x="72.4" y="176.5">XIN</text>
<text x="120.6" y="176.5">TDI</text>
</g>
</svg>
